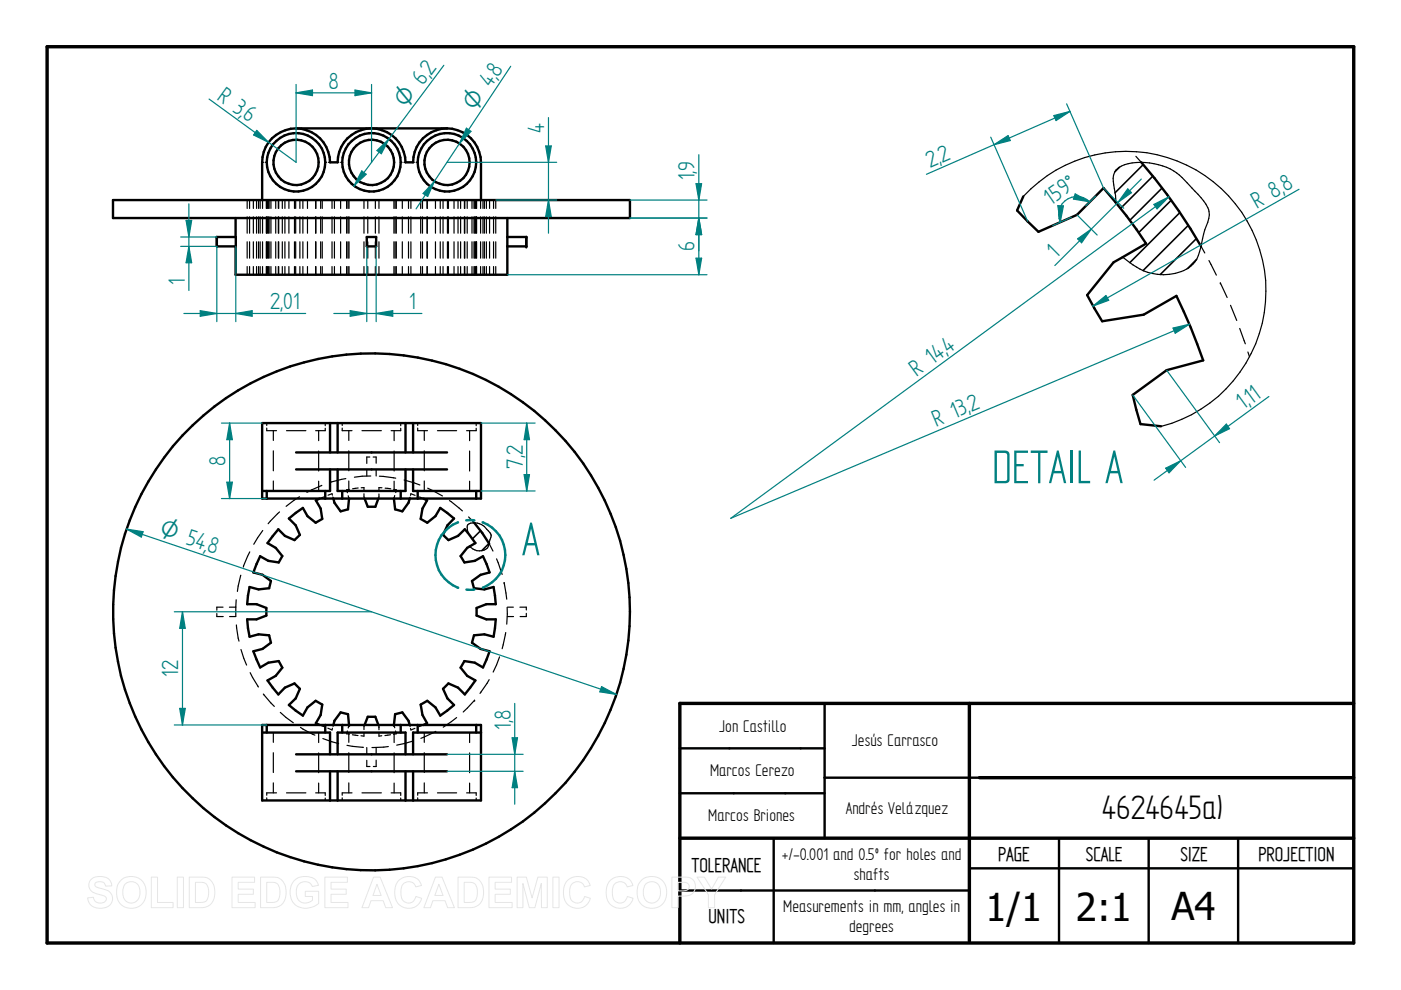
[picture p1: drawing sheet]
<svg xmlns="http://www.w3.org/2000/svg" width="297mm" height="210mm" viewBox="0 0 297 210" stroke-linecap="round" stroke-linejoin="round" font-family="sans-serif">
<path d="M10 9.9h277v190h-277zM205.5 149.1v50.5M287 149.1h-142.9v50.8M144.1 177.7h142.9M207.6 164.9h79.4" fill="none" stroke="#000" stroke-width=".72"/>
<g fill="none" stroke="#000" stroke-width=".51">
<path d="M62.8 27.2a7.2 7.2 0 0 0-7.2 7.2v8M62.8 27.2h32M94.8 27.2a7.2 7.2 0 0 1 7.2 7.2v8M94.8 27.2a7.2 7.2 0 0 0-7.2 7.2h-1.6a7.2 7.2 0 0 0-7.2-7.2 7.2 7.2 0 0 0-7.2 7.2h-1.6a7.2 7.2 0 0 0-7.2-7.2M242 34.4a115.5 115.5 0 0 1 12.6 17.8M24 42.4h109.6v3.8h-109.6zM46 50.2h4v2h-4zM46 50.2v2M50 46.2v4M77.8 50.2h2v2h-2zM107.6 50.2h4v2h-4M107.6 46.2v12.1h-57.6v-6.1"/>
<path d="M217 41.7l-1.4 2.9 4.6 4.5 8.1-3.5 5.7-5.7a99 99 0 0 1 9 11.7l-6.9 4-5.6 7 1.5 2.8 1.7 2.7 8.8-1.4 6.9-4a116.2 116.2 0 0 1 5.7 13.7l-7.7 2.1-7.2 5.2 1.6 6.2 4.4 .5M55.6 89.7h46.4v16h-46.4zM62.8 95.9h32M70 99.5v4.6h-14.4M70 89.7v6.2M71.6 99.5v4.6h14.4v-4.6M71.6 89.7v6.2M86 89.7v6.2M87.6 99.5v4.6h14.4M87.6 89.7v6.2M94.8 99.5h-32M56.6 104.1v1.6"/>
<path d="M67.8 105.7l-.8 .4 1 1.7 .3 2.2-1.4 .8-1.7-1.4-1-1.7-2.9 2.2 1.4 1.5 .9 2-1.2 1.1-2-.9-1.4-1.4-2.3 2.9 1.8 1.1 1.4 1.7-.8 1.4-2.2-.4-1.7-1-1.5 3.5 2 .5 1.7 1.3-.3 1.5-2.3 .3-1.9-.5-.5 3.6h2l2.1 .8v1.6l-2.1 .8h-2l.5 3.7 1.9-.5 2.3 .2 .3 1.6-1.7 1.3-2 .5 1.5 3.4 1.7-1 2.2-.3 .8 1.4-1.4 1.7-1.8 1 2.3 2.9 1.4-1.4 2-.9 1.2 1.2-.9 2-1.4 1.4 2.9 2.2 1-1.7 1.7-1.4 1.4 .8-.3 2.2-1 1.7 .8 .4M69 104.1v1.6M72.6 104.1v1.6M74 105.7l-.2 2.3-1.6 .4-1.3-1.8-.2-.9M80.2 105.7l-.6 1.7h-1.6l-.7-1.7M85 104.1v1.6M86.9 105.7l-.3 .9-1.3 1.8-1.5-.4-.3-2.3M88.6 104.1v1.6M89.8 105.7l.7 .4-.9 1.7-.4 2.2 1.4 .8 1.7-1.4 1-1.7 3 2.2-1.4 1.5-1 2 1.2 1.1 2-.9 1.4-1.4 2.3 2.9-1.7 1.1-1.4 1.7 .8 1.4 2.2-.4 1.7-1 1.4 3.5-1.9 .5-1.8 1.3 .4 1.5 2.2 .3 1.9-.5 .5 3.6h-2l-2.1 .8v1.6l2.1 .8h2l-.5 3.7-1.9-.5-2.2 .2-.4 1.6 1.8 1.3 1.9 .5-1.4 3.4-1.7-1-2.2-.3-.8 1.4 1.4 1.7 1.7 1-2.3 2.9-1.4-1.4-2-.9-1.2 1.2 1 2 1.4 1.4-3 2.2-1-1.7-1.7-1.4-1.4 .8 .4 2.2 .9 1.7-.7 .4M100.5 110.8l1.7 2.2 1.5 2.3M101 104.1v1.6M55.6 153.7h46.4v16h-46.4z"/>
<path d="M55.6 155.3h14.4v4.6M56.6 153.7v1.6M69 153.7v1.6M71.6 159.9v-4.6h14.4v4.6M72.6 153.7v1.6M74 153.7l-.2-2.3-1.6-.4-1.3 1.8-.2 .9M77.3 153.7l.7-1.7h1.6l.6 1.7M83.5 153.7l.3-2.3 1.5-.4 1.3 1.8 .3 .9M85 153.7v1.6M88.6 153.7v1.6M94.8 159.9h-32M101 153.7v1.6"/>
<path d="M102 155.3h-14.4v4.6M144.1 158.7h30.7M174.8 149.1v28.6M70 163.5v6.2M71.6 163.5v6.2M86 163.5v6.2M87.6 163.5v6.2M94.8 163.5h-32M144.1 168.2h30.7M164 177.7v22.2M207.6 164.9h-32.8M224.5 177.7v22.2"/>
<path d="M243.5 177.7v22.2M262.5 177.7v22.2M144.1 188.8h61.4M205.5 184.1h81.5"/>
<circle cx="62.8" cy="34.4" r="4.8"/>
<circle cx="62.8" cy="34.4" r="6.2"/>
<circle cx="78.8" cy="34.4" r="6.2"/>
<circle cx="78.8" cy="34.4" r="4.8"/>
<circle cx="94.8" cy="34.4" r="6.2"/>
<circle cx="94.8" cy="34.4" r="4.8"/>
<circle cx="78.8" cy="129.7" r="54.8"/>
</g>
<g fill="none" stroke="#000" stroke-width=".25">
<path d="M55.6 34.4h.3M56.2 34.4h.4M69 34.4h.3M69.6 34.4h.4M71.6 34.4h.2M72.2 34.4h.4M85 34.4h.3M85.6 34.4h.4M87.6 34.4h.2M88.2 34.4h.4M101 34.4h.3M101.6 34.4h.4"/>
<path d="M240.8 33.1l1.2 1.3M52.4 42.4v1.8M52.4 46v3.4M52.4 51.3v3.4M52.4 56.5v1.8M52.9 42.4v1.8M52.9 46v3.4M52.9 51.3v3.4M52.9 56.5v1.8M53.7 42.4v1.8M53.7 46v3.4M53.7 51.3v3.4"/>
<path d="M53.7 56.5v1.8M54.4 42.4v1.8M54.4 46v3.4M54.4 51.3v3.4M54.4 56.5v1.8M54.8 42.4v1.8M54.8 46v3.4M54.8 51.3v3.4M54.8 56.5v1.8M55.2 42.4v1.8M55.2 46v3.4M55.2 51.3v3.4"/>
<path d="M55.2 56.5v1.8M55.7 42.4v1.8M55.7 46v3.4M55.7 51.3v3.4M55.7 56.5v1.8M56.5 42.4v1.8M56.5 46v3.4M56.5 51.3v3.4M56.5 56.5v1.8M56.7 42.4v1.8M56.7 46v3.4M56.7 51.3v3.4"/>
<path d="M56.7 56.5v1.8M56.9 42.4v1.8M56.9 46v3.4M56.9 51.3v3.4M56.9 56.5v1.8M57.1 42.4v1.8M57.1 46v3.4M57.1 51.3v3.4M57.1 56.5v1.8M57.4 42.4v1.8M57.4 46v3.4M57.4 51.3v3.4"/>
<path d="M57.4 56.5v1.8M58.5 42.4v1.8M58.5 46v3.4M58.5 51.3v3.4M58.5 56.5v1.8M59 42.4v1.8M59 46v3.4M59 51.3v3.4M59 56.5v1.8M59.1 42.4v1.8M59.1 46v3.4M59.1 51.3v3.4"/>
<path d="M59.1 56.5v1.8M59.9 42.4v1.8M59.9 46v3.4M59.9 51.3v3.4M59.9 56.5v1.8M60.4 42.4v1.8M60.4 46v3.4M60.4 51.3v3.4M60.4 56.5v1.8M61.3 42.4v1.8M61.3 46v3.4M61.3 51.3v3.4"/>
<path d="M61.3 56.5v1.8M62.4 42.4v1.8M62.4 46v3.4M62.4 51.3v3.4M62.4 56.5v1.8M62.7 42.4v1.8M62.7 46v3.4M62.7 51.3v3.4M62.7 56.5v1.8M63.6 42.4v1.8M63.6 46v3.4M63.6 51.3v3.4"/>
<path d="M63.6 56.5v1.8M64.2 42.4v1.8M64.2 46v3.4M64.2 51.3v3.4M64.2 56.5v1.8M65.2 42.4v1.8M65.2 46v3.4M65.2 51.3v3.4M65.2 56.5v1.8M66.9 42.4v1.8M66.9 46v3.4M66.9 51.3v3.4"/>
<path d="M66.9 56.5v1.8M68 42.4v1.8M68 46v3.4M68 51.3v3.4M68 56.5v1.8M68.3 42.4v1.8M68.3 46v3.4M68.3 51.3v3.4M68.3 56.5v1.8M70.4 42.4v1.8M70.4 46v3.4M70.4 51.3v3.4"/>
<path d="M70.4 56.5v1.8M70.9 42.4v1.8M70.9 46v3.4M70.9 51.3v3.4M70.9 56.5v1.8M72.2 42.4v1.8M72.2 46v3.4M72.2 51.3v3.4M72.2 56.5v1.8M73.5 42.4v1.8M73.5 46v3.4M73.5 51.3v3.4"/>
<path d="M73.5 56.5v1.8M73.8 42.4v1.8M73.8 46v3.4M73.8 51.3v3.4M73.8 56.5v1.8M74 42.4v1.8M74 46v3.4M74 51.3v3.4M74 56.5v1.8M77.2 42.4v1.8M77.2 46v3.4M77.2 51.3v3.4"/>
<path d="M77.2 56.5v1.8M78 42.4v1.8M78 46v3.4M78 51.3v3.4M78 56.5v1.8M79.6 42.4v1.8M79.6 46v3.4M79.6 51.3v3.4M79.6 56.5v1.8M80.3 42.4v1.8M80.3 46v3.4M80.3 51.3v3.4"/>
<path d="M80.3 56.5v1.8M83.5 42.4v1.8M83.5 46v3.4M83.5 51.3v3.4M83.5 56.5v1.8M83.8 42.4v1.8M83.8 46v3.4M83.8 51.3v3.4M83.8 56.5v1.8M84 42.4v1.8M84 46v3.4M84 51.3v3.4"/>
<path d="M84 56.5v1.8M85.3 42.4v1.8M85.3 46v3.4M85.3 51.3v3.4M85.3 56.5v1.8M86.6 42.4v1.8M86.6 46v3.4M86.6 51.3v3.4M86.6 56.5v1.8M87.1 42.4v1.8M87.1 46v3.4M87.1 51.3v3.4"/>
<path d="M87.1 56.5v1.8M89.2 42.4v1.8M89.2 46v3.4M89.2 51.3v3.4M89.2 56.5v1.8M89.6 42.4v1.8M89.6 46v3.4M89.6 51.3v3.4M89.6 56.5v1.8M90.5 42.4v1.8M90.5 46v3.4M90.5 51.3v3.4"/>
<path d="M90.5 56.5v1.8M90.6 42.4v1.8M90.6 46v3.4M90.6 51.3v3.4M90.6 56.5v1.8M92.3 42.4v1.8M92.3 46v3.4M92.3 51.3v3.4M92.3 56.5v1.8M93.3 42.4v1.8M93.3 46v3.4M93.3 51.3v3.4"/>
<path d="M93.3 56.5v1.8M93.9 42.4v1.8M93.9 46v3.4M93.9 51.3v3.4M93.9 56.5v1.8M94.9 42.4v1.8M94.9 46v3.4M94.9 51.3v3.4M94.9 56.5v1.8M95.1 42.4v1.8M95.1 46v3.4M95.1 51.3v3.4"/>
<path d="M95.1 56.5v1.8M96.3 42.4v1.8M96.3 46v3.4M96.3 51.3v3.4M96.3 56.5v1.8M97.1 42.4v1.8M97.1 46v3.4M97.1 51.3v3.4M97.1 56.5v1.8M97.7 42.4v1.8M97.7 46v3.4M97.7 51.3v3.4"/>
<path d="M97.7 56.5v1.8M98.5 42.4v1.8M98.5 46v3.4M98.5 51.3v3.4M98.5 56.5v1.8M99.1 42.4v1.8M99.1 46v3.4M99.1 51.3v3.4M99.1 56.5v1.8M100.1 42.4v1.8M100.1 46v3.4M100.1 51.3v3.4"/>
<path d="M100.1 56.5v1.8M100.5 42.4v1.8M100.5 46v3.4M100.5 51.3v3.4M100.5 56.5v1.8M100.7 42.4v1.8M100.7 46v3.4M100.7 51.3v3.4M100.7 56.5v1.8M100.8 42.4v1.8M100.8 46v3.4M100.8 51.3v3.4"/>
<path d="M100.8 56.5v1.8M101 42.4v1.8M101 45.9v3.5M101 51.2v3.5M101 56.5v1.8M101.9 42.4v1.8M101.9 46v3.4M101.9 51.3v3.4M101.9 56.5v1.8M102.4 42.4v1.8M102.4 46v3.4M102.4 51.3v3.4"/>
<path d="M102.4 56.5v1.8M102.7 42.4v1.8M102.7 46v3.4M102.7 51.3v3.4M102.7 56.5v1.8M103.1 42.4v1.8M103.1 46v3.4M103.1 51.3v3.4M103.1 56.5v1.8M103.8 42.4v1.8M103.8 46v3.4M103.8 51.3v3.4"/>
<path d="M103.8 56.5v1.8M104.6 42.4v1.8M104.6 46v3.4M104.6 51.3v3.4M104.6 56.5v1.8M105.1 42.4v1.8M105.1 46v3.4M105.1 51.3v3.4M105.1 56.5v1.8M217 41.6a29.6 29.6 0 0 1 47.2 4.9 29.6 29.6 0 0 1-18 43.9M236.5 42.9v-1.5l-.4-2.2a3.4 3.4 0 0 1 3.1-4.5 13.2 13.2 0 0 1 11.4 2.9 32.5 32.5 0 0 1 5.5 6.4l.2 .8a3.7 3.7 0 0 1-.2 2.3 29.2 29.2 0 0 0-1.8 6.2 6.2 6.2 0 0 1-5.1 4.7 11.2 11.2 0 0 1-9.7-2.3l-1.5-1.2M254.6 52.2l.8 1.4"/>
<path d="M256.3 55.2l1.6 3.1M258.7 60h.1M258.7 60l1.5 3.1M260.9 64.7l1.3 3.2M262.8 69.6l1.2 3.3M264.6 74.6l.3 1M56.6 90.8v.5h2M56.6 89.7v.5M58 91.3v2.1M58 95.6v4.2M60.7 91.3h4.2M67.6 91.3v2.1"/>
<path d="M67.6 95.6v4.3M69 90.8v.5h-2.1M69 89.7v.6M72.6 90.8v.5h2M72.6 89.7v.5M74 91.3v2.1M74 95.6v4.2M76.7 91.3h4.2M77.8 99.7v1.2M78.4 96.9h-.6v1.4M79.1 96.9h.7v1.3M79.8 99.6v1.3"/>
<path d="M83.6 91.3v2.1M83.6 95.6v4.3M85 90.8v.5h-2.1M85 89.7v.6M88.6 90.8v.5h2M88.6 89.7v.5M90 91.3v2.1M90 95.6v4.2M92.7 91.3h4.1M99.6 91.3v2.1M99.6 95.6v4.3M101 90.8v.5h-2.1"/>
<path d="M101 89.7v.6M53 117l-1.4 3.2M55.7 112.5l-1.9 2.9M58 102v2.1M59.3 108.5l-2.4 2.5M63.5 105.3l-2.8 2.1M67.6 102v2.1M68.2 102.9l-3.1 1.5M68.7 105.4l-.9 .3M69.6 105l.8-.3 .1 .3M70.6 105.4l.1 .3M73.3 101.5l-3.4 .8"/>
<path d="M73.8 105.1l.2 .6M74 102v2.1M74.1 103.8h-.6l.2 .7M75.9 103.5l-1.1 .1M76.6 103.4h.6v.6M77.2 104.7v.8M77.3 105.6v.1M78.6 100.9l-3.5 .3M80.3 105.6l-.1 .1M80.3 104.7v.8M80.4 101l3.5 .4M81 103.4h-.7v.6"/>
<path d="M81.7 103.5l1.1 .1M83.5 103.8h.5l-.1 .6M83.6 102v2.1M83.7 105.1l-.2 .6M85.7 101.8l3.3 1M86.9 105.4v.3M87 105l.1-.3 .9 .3M88.9 105.4l.9 .3M90 102v2.1M90.7 103.5l3.1 1.7M95.3 106.1l2.7 2.2M99.2 112.9l-.1-.7a.98 .98 0 0 1 .1-1 .98 .98 0 0 1 1-.3 3.5 3.5 0 0 1 3.3 1.7l.6 .6a1.2 1.2 0 0 1-.2 1.2l-.1 .5a2.03 2.03 0 0 1-3.1 1.7l-1.1-.7"/>
<path d="M99.4 109.6l1.1 1.2M99.6 102v2.1M103.7 115.3l.8 1.5M105.3 118.5l1.2 3.3M46 130.1v.6h1.3M47.3 128.7h-1.3v.7M48.6 128.7h1.4M48.7 130.7h1.3M50.1 127.2l-.1 3.5M50.1 132.5l.6 3.4M51.1 122l-.8 3.4M51.1 137.7l1.2 3.3"/>
<path d="M105.9 139.3l-1.3 3.2M106.9 123.5l.5 3.5M106.9 123.5h.1M107.2 134.1l-.7 3.4M107.5 128.8l-.1 3.5M107.6 128.7h1.2M107.6 130.7h1.3M110.2 128.7h1.4v.6M111.6 130v.7h-1.3M53 142.6l1.8 3.1M55.8 147.2l2.4 2.6M58 155.3v2.1"/>
<path d="M58 159.6v4.2M59.4 151l2.8 2.2M63.7 154.2l3.1 1.7M67.6 155.3v2.1M67.6 159.6v4.2M67.8 153.7l.8 .4M68.4 156.6l3.4 1M69.5 154.4l.9 .4 .1-.4M70.7 153.7l-.1 .3M73.6 158l3.4 .5M73.7 155l-.2 .6 .6 .1M74 155.3v2.1"/>
<path d="M74 159.6v4.2M74 153.7l-.2 .6M74.7 155.8l1.2 .2M77.2 155.4v.7l-.7-.1M77.2 154v.7M77.3 153.7v.1M77.8 158.5v1.4M79.8 158.5v1.3M80.2 153.7l.1 .1M80.3 154.1h.1M80.3 154.1v.6M80.3 155.4v.7l.6-.1"/>
<path d="M82.3 158.3l-3.4 .2M82.8 155.8l-1.2 .2M83.5 153.7l.2 .6M83.6 155.3v2.1M83.6 159.6v4.2M83.9 155l.1 .6-.6 .1M86.9 153.7v.4M87.5 157.1l-3.4 .9M88 154.4l-.9 .4-.1-.4M89.8 153.7l-.9 .4M90 155.3v2.1M90 159.6v4.2"/>
<path d="M92.4 155.1l-3.2 1.4M96.8 152.1l-2.8 2.1M99.6 155.3v2.1M99.6 159.6v4.2M100.6 148.5l-2.4 2.5M100.6 148.5h.1M103.7 144.1l-1.9 2.9M56.6 169.2v.5M58 166v2.1M58.6 168.1h-2v.5M60.7 168.1h4.2M66.9 168.1h2.1v.6"/>
<path d="M67.6 166v2.1M69 169.2v.5M72.6 169.2v.5M74 166v2.1M74.6 168.1h-2v.5M76.7 168.1h4.2M77.8 161.2v1.3h.6M79.8 161.2v1.3h-.6M82.9 168.1h2.1v.6M83.6 166v2.1M85 169.2v.5M88.6 169.2v.5"/>
<path d="M90 166v2.1M90.6 168.1h-2v.5M92.7 168.1h4.1M98.9 168.1h2.1v.6M99.6 166v2.1M101 169.2v.5"/>
</g>
<g fill="#000">
<circle cx="46" cy="50.2" r=".25"/>
<circle cx="111.6" cy="52.2" r=".25"/>
<circle cx="111.6" cy="50.2" r=".25"/>
<circle cx="74" cy="153.7" r=".25"/>
<circle cx="83.5" cy="153.7" r=".25"/>
</g>
<path d="M237.4 35.4l-1 1M242.4 34.9l-6 6M244.4 37.3l-6.8 6.9M246.4 39.9l-6.9 6.8M248.3 42.5l-6.9 6.8M250.1 45.1l-10.5 10.6M251.9 47.8l-9.5 9.6M253.7 50.6l-7.7 7.6M253.7 55l-1.9 1.9M101.9 112.5l-1.7 1.8M103.7 115.2l-1.6 1.6" fill="none" stroke="#000" stroke-width=".34"/>
<path d="M97.1 110.7a7.4 7.4 0 0 0-4.8 7 7.4 7.4 0 0 0 4.9 6.9M98.8 110.3h1.8M102.3 110.7a7.4 7.4 0 0 1 4.8 7 7.4 7.4 0 0 1-4.7 6.9M98.9 125h1.7" fill="none" stroke="#008080" stroke-width=".51"/>
<path d="M26.8 112.2l103.9 35M127.5 145.6l3.2 1.6-3.5-.5z" fill="none" stroke="#008080" stroke-width=".25"/>
<path d="M127.5 145.6l3.2 1.6-3.5-.5z" fill="#008080"/>
<path d="M26.8 112.2l3.5 .5-.3 1.2z" fill="none" stroke="#008080" stroke-width=".25"/>
<path d="M26.8 112.2l3.5 .5-.3 1.2z" fill="#008080"/>
<path d="M107.6 58.3h42.3M133.6 46.2h16.3M147.6 54.7h1.2l-.6 3.6z" fill="none" stroke="#008080" stroke-width=".25"/>
<path d="M147.6 54.7h1.2l-.6 3.6z" fill="#008080"/>
<path d="M148.2 46.2l.6 3.5h-1.2z" fill="none" stroke="#008080" stroke-width=".25"/>
<path d="M148.2 46.2l.6 3.5h-1.2z" fill="#008080"/>
<path d="M133.6 46.2h16.3M133.6 42.4h16.3M148.2 46.2l.6 3.5h-1.2zM148.2 46.2v12.1" fill="none" stroke="#008080" stroke-width=".25"/>
<path d="M148.2 46.2l.6 3.5h-1.2z" fill="#008080"/>
<path d="M147.6 38.9h1.2l-.6 3.5z" fill="none" stroke="#008080" stroke-width=".25"/>
<path d="M147.6 38.9h1.2l-.6 3.5z" fill="#008080"/>
<path d="M148.2 32.8v20.4M38.3 50.2h7.7M38.3 52.2h7.7M39.5 46.7h1.1l-.6 3.5z" fill="none" stroke="#008080" stroke-width=".25"/>
<path d="M39.5 46.7h1.1l-.6 3.5z" fill="#008080"/>
<path d="M40 52.2l.6 3.5h-1.1z" fill="none" stroke="#008080" stroke-width=".25"/>
<path d="M40 52.2l.6 3.5h-1.1z" fill="#008080"/>
<path d="M44.3 21l18.5 13.4M54.4 27.6l2.5 2.6-3.1-1.6zM40 43.2v18.4" fill="none" stroke="#008080" stroke-width=".25"/>
<path d="M54.4 27.6l2.5 2.6-3.1-1.6z" fill="#008080"/>
<path d="M77.8 52.2v16M79.8 52.2v16M79.8 66.5l3.5-.6v1.2z" fill="none" stroke="#008080" stroke-width=".25"/>
<path d="M79.8 66.5l3.5-.6v1.2z" fill="#008080"/>
<path d="M74.2 65.9l3.6 .6-3.6 .6z" fill="none" stroke="#008080" stroke-width=".25"/>
<path d="M74.2 65.9l3.6 .6-3.6 .6z" fill="#008080"/>
<path d="M46 52.2v16M50 52.2v16M50 66.5l3.5-.6v1.2zM70.8 66.5h18.6" fill="none" stroke="#008080" stroke-width=".25"/>
<path d="M50 66.5l3.5-.6v1.2z" fill="#008080"/>
<path d="M42.5 65.9l3.5 .6-3.5 .6z" fill="none" stroke="#008080" stroke-width=".25"/>
<path d="M42.5 65.9l3.5 .6-3.5 .6z" fill="#008080"/>
<path d="M94.1 13.8l-19 25.6M76.7 36.2l.9 .8-2.5 2.4zM39 66.5h25.8" fill="none" stroke="#008080" stroke-width=".25"/>
<path d="M76.7 36.2l.9 .8-2.5 2.4z" fill="#008080"/>
<path d="M79.9 31.9l2.6-2.4-1.6 3.1z" fill="none" stroke="#008080" stroke-width=".25"/>
<path d="M79.9 31.9l2.6-2.4-1.6 3.1z" fill="#008080"/>
<path d="M108.3 14.1l-20.1 30.2M92.1 38.4l-1.4 3.3-1-.7z" fill="none" stroke="#008080" stroke-width=".25"/>
<path d="M92.1 38.4l-1.4 3.3-1-.7z" fill="#008080"/>
<path d="M98.9 27.2l1 .7-2.5 2.5z" fill="none" stroke="#008080" stroke-width=".25"/>
<path d="M98.9 27.2l1 .7-2.5 2.5z" fill="#008080"/>
<path d="M102 89.7h11.5M111.7 89.7l.6 3.5h-1.2zM102 104.1h11.5" fill="none" stroke="#008080" stroke-width=".25"/>
<path d="M111.7 89.7l.6 3.5h-1.2z" fill="#008080"/>
<path d="M111.1 100.6h1.2l-.6 3.5z" fill="none" stroke="#008080" stroke-width=".25"/>
<path d="M111.1 100.6h1.2l-.6 3.5z" fill="#008080"/>
<path d="M46.9 89.7h8.7M111.7 89.7v14.4M46.9 105.7h9.7M48.1 102.2h1.2l-.6 3.5z" fill="none" stroke="#008080" stroke-width=".25"/>
<path d="M48.1 102.2h1.2l-.6 3.5z" fill="#008080"/>
<path d="M48.7 89.7l.6 3.5h-1.2z" fill="none" stroke="#008080" stroke-width=".25"/>
<path d="M48.7 89.7l.6 3.5h-1.2z" fill="#008080"/>
<path d="M244.6 43.3l3.2-1.6-2.5 2.6zM247.8 41.7l-92.9 68.2M48.7 89.7v16" fill="none" stroke="#008080" stroke-width=".25"/>
<path d="M244.6 43.3l3.2-1.6-2.5 2.6z" fill="#008080"/>
<path d="M248.7 69.6l3.5-.9-3 2zM252.2 68.7l-97.3 41.2" fill="none" stroke="#008080" stroke-width=".25"/>
<path d="M248.7 69.6l3.5-.9-3 2z" fill="#008080"/>
<path d="M62.8 19.7l3.4-.6v1.2zM62.8 17.9v16.5M78.8 17.9v16.5" fill="none" stroke="#008080" stroke-width=".25"/>
<path d="M62.8 19.7l3.4-.6v1.2z" fill="#008080"/>
<path d="M75.3 19.1l3.5 .6-3.5 .6z" fill="none" stroke="#008080" stroke-width=".25"/>
<path d="M75.3 19.1l3.5 .6-3.5 .6z" fill="#008080"/>
<path d="M62.8 19.7h16M94.8 34.4h23.2M115.7 30.9h1.2l-.6 3.5zM105.1 42.4h12.9" fill="none" stroke="#008080" stroke-width=".25"/>
<path d="M115.7 30.9h1.2l-.6 3.5z" fill="#008080"/>
<path d="M116.3 42.4l.6 3.5h-1.2z" fill="none" stroke="#008080" stroke-width=".25"/>
<path d="M116.3 42.4l.6 3.5h-1.2z" fill="#008080"/>
<path d="M116.3 24.9v24.5M94.8 159.9h16.1M94.8 163.5h16.1M109.1 163.5l.6 3.5h-1.1z" fill="none" stroke="#008080" stroke-width=".25"/>
<path d="M109.1 163.5l.6 3.5h-1.1z" fill="#008080"/>
<path d="M108.6 156.4h1.1l-.6 3.5z" fill="none" stroke="#008080" stroke-width=".25"/>
<path d="M108.6 156.4h1.1l-.6 3.5z" fill="#008080"/>
<path d="M37 129.7h41.8M37 153.7h19.6M38.1 150.2h1.2l-.6 3.5zM109.1 149.1v21.4" fill="none" stroke="#008080" stroke-width=".25"/>
<path d="M38.1 150.2h1.2l-.6 3.5z" fill="#008080"/>
<path d="M38.7 129.7l.6 3.5h-1.2z" fill="none" stroke="#008080" stroke-width=".25"/>
<path d="M38.7 129.7l.6 3.5h-1.2z" fill="#008080"/>
<path d="M247.4 78.5l11.2 15.4M240.2 83.7l11.2 15.4M260 89.9l.7 1-3.2 1.6zM38.7 129.7v24" fill="none" stroke="#008080" stroke-width=".25"/>
<path d="M260 89.9l.7 1-3.2 1.6z" fill="#008080"/>
<path d="M247.1 99.3l3.2-1.6-2.4 2.5z" fill="none" stroke="#008080" stroke-width=".25"/>
<path d="M247.1 99.3l3.2-1.6-2.4 2.5z" fill="#008080"/>
<path d="M210.1 29.1l7.8 17.8M223.4 24.5l3.5-.9-3 2zM226.1 22l7.9 17.9M269 84.1l-24.3 17.7" fill="none" stroke="#008080" stroke-width=".25"/>
<path d="M223.4 24.5l3.5-.9-3 2z" fill="#008080"/>
<path d="M210.7 30.7l3-2 .5 1.1z" fill="none" stroke="#008080" stroke-width=".25"/>
<path d="M210.7 30.7l3-2 .5 1.1z" fill="#008080"/>
<path d="M226.9 23.6l-30.5 13.4M234 39.9l4.2 4.3M228.3 45.6l4.3 4.2M228.5 50.6l2.8-2-2 2.9z" fill="none" stroke="#008080" stroke-width=".25"/>
<path d="M228.5 50.6l2.8-2-2 2.9z" fill="#008080"/>
<path d="M239.1 40l.8 .9-2.9 2z" fill="none" stroke="#008080" stroke-width=".25"/>
<path d="M239.1 40l.8 .9-2.9 2z" fill="#008080"/>
<path d="M242 38l-18.4 18.3M227.2 46.1l-4 1.7M228 41.1l3.1 1.7-3.5-.6zM232.3 41.6l-2.1 2" fill="none" stroke="#008080" stroke-width=".25"/>
<path d="M228 41.1l3.1 1.7-3.5-.6z" fill="#008080"/>
<path d="M224.3 43.6h1.2l-.7 3.5z" fill="none" stroke="#008080" stroke-width=".25"/>
<path d="M224.3 43.6h1.2l-.7 3.5z" fill="#008080"/>
<path d="M231.1 42.8a3.9 3.9 0 0 0-5-.5 3.9 3.9 0 0 0-1.3 4.8M275.4 40.1l-43.7 24.8M231.7 64.9l2.8-2.2 .6 1z" fill="none" stroke="#008080" stroke-width=".25"/>
<path d="M231.7 64.9l2.8-2.2 .6 1z" fill="#008080"/>
<g fill="none" stroke="#e6e6e6" stroke-width=".21">
<path d="M19.3 186.5a3.1 3.1 0 0 1 4 .2l.4 1.1-1.3 .1a1.28 1.28 0 0 0-1-1 1.28 1.28 0 0 0-1.3 .5v.4a5.6 5.6 0 0 0 2.5 .9 1.98 1.98 0 0 1 1.2 2.4 1.98 1.98 0 0 1-2.2 1.5 2.48 2.48 0 0 1-3-2.2l1.2-.2a1.44 1.44 0 0 0 1.3 1.3 1.44 1.44 0 0 0 1.5-.9 1.18 1.18 0 0 0-1.4-.9 2.36 2.36 0 0 1-2.4-2l.1-.7zM25.8 186.5a3.3 3.3 0 0 1 3.9-.1 3.3 3.3 0 0 1 1.2 3.8 3.2 3.2 0 0 1-3.8 2.3 3.2 3.2 0 0 1-2.4-3.8 3 3 0 0 1 1.1-2.2zM26.5 187.5a1.87 1.87 0 0 1 2.2-.4 1.87 1.87 0 0 1 1 2.1 1.87 1.87 0 0 1-1.8 2.3 1.87 1.87 0 0 1-1.9-2.3l.1-.8zM32.1 186h1.3v5.3h3.3v1.1h-4.6zM37.6 186h1.3v6.4h-1.3zM40.1 186h2.4a2.79 2.79 0 0 1 3 3.3 2.79 2.79 0 0 1-2.9 3.1h-2.5zM41.4 187.1a2.64 2.64 0 0 1 2.5 .5 3.3 3.3 0 0 1-.3 3.5l-.8 .2h-1.4zM49.2 186h4.8v1.1h-3.5v1.4h3.2v1.1h-3.2v1.7h3.6v1.1h-4.9zM55.2 186h2.4a2.79 2.79 0 0 1 3.1 3.3 2.79 2.79 0 0 1-3 3.1h-2.5zM56.6 187.1a2.64 2.64 0 0 1 2.4 .5 3.3 3.3 0 0 1-.3 3.5l-.8 .2h-1.3zM62.3 186.8a3.6 3.6 0 0 1 4.6-.2l.6 1.1-1.3 .3a1.8 1.8 0 0 0-2.2-1 1.8 1.8 0 0 0-1.2 2.1 2.01 2.01 0 0 0 1.1 2.2 2.01 2.01 0 0 0 2.3-.4v-.8h-1.5v-1.1h2.9v2.6a3.8 3.8 0 0 1-5.5-.3 4 4 0 0 1 .2-4.5zM68.9 186h4.8v1.1h-3.5v1.4h3.2v1.1h-3.2v1.7h3.6v1.1h-4.9z"/>
<path d="M79.2 186h1.4l2.6 6.4h-1.4l-.6-1.4h-2.5l-.6 1.4h-1.4zM79.9 187.5l.9 2.4h-1.7zM84.5 186.7a2.87 2.87 0 0 1 4.9 1l-1.3 .3a1.6 1.6 0 0 0-1.8-1 1.6 1.6 0 0 0-1.3 1.7 2.19 2.19 0 0 0 1.3 2.7 1.55 1.55 0 0 0 1.9-1.3l1.2 .4a2.93 2.93 0 0 1-3.4 2 2.93 2.93 0 0 1-2.3-3.3v-.6a3.2 3.2 0 0 1 .8-1.9zM92.3 186h1.4l2.6 6.4h-1.4l-.5-1.4h-2.6l-.5 1.4h-1.4zM93 187.5l.9 2.4h-1.7zM97.1 186h2.4a2.79 2.79 0 0 1 3 3.3 2.79 2.79 0 0 1-2.9 3.1h-2.5zM98.4 187.1a2.64 2.64 0 0 1 2.4 .5 3.3 3.3 0 0 1-.2 3.5l-.9 .2h-1.3zM103.7 186h4.8v1.1h-3.5v1.4h3.2v1.1h-3.2v1.7h3.6v1.1h-4.9zM109.6 186h2l1.2 4.4 1.2-4.4h2v6.4h-1.2v-5.1l-1.4 5.1h-1.2l-1.3-5.1v5.1h-1.3zM117.2 186h1.3v6.4h-1.3zM120.3 186.7a2.87 2.87 0 0 1 4.8 1l-1.2 .3a1.6 1.6 0 0 0-1.9-1 1.6 1.6 0 0 0-1.2 1.7 2.19 2.19 0 0 0 1.3 2.7 1.55 1.55 0 0 0 1.8-1.3l1.3 .4a2.93 2.93 0 0 1-3.5 2 2.93 2.93 0 0 1-2.2-3.3v-.6a3.2 3.2 0 0 1 .8-1.9zM129.3 186.7a2.87 2.87 0 0 1 4.9 1l-1.2 .3a1.6 1.6 0 0 0-1.9-1 1.6 1.6 0 0 0-1.3 1.7 2.19 2.19 0 0 0 1.3 2.7 1.55 1.55 0 0 0 1.9-1.3l1.2 .4a2.93 2.93 0 0 1-3.4 2 2.93 2.93 0 0 1-2.3-3.3l.1-.6a3.2 3.2 0 0 1 .7-1.9z"/>
<path d="M136.2 186.5a3.3 3.3 0 0 1 3.9-.1 3.3 3.3 0 0 1 1.1 3.8 3.2 3.2 0 0 1-3.7 2.3 3.2 3.2 0 0 1-2.4-3.8 3 3 0 0 1 1.1-2.2zM136.9 187.5a1.87 1.87 0 0 1 2.2-.4 1.87 1.87 0 0 1 .9 2.1 1.87 1.87 0 0 1-1.8 2.3 1.87 1.87 0 0 1-1.8-2.3l.1-.8zM142.4 186h2.1a2.5 2.5 0 0 1 2.7 1 2.08 2.08 0 0 1-.1 2.2 2.08 2.08 0 0 1-2.1 .8h-1.2v2.4h-1.4zM143.8 187.1h.6a1.28 1.28 0 0 1 1.7 .9 1.22 1.22 0 0 1-1.6 .9h-.7zM147.8 186h1.5l1.6 2.5 1.4-2.5h1.6l-2.4 3.7v2.7h-1.3v-2.7z"/>
</g>
<g font-size="11.3" fill="#008080">
<text x="210.4" y="102.4">DETAIL A</text>
<text x="110.6" y="117.7">A</text>
</g>
<g font-size="8.1">
<text x="233.6" y="173.7">4624645a)</text>
<text x="208.9" y="195.3">1/1</text>
<text x="228.1" y="195.3">2:1</text>
<text x="248.4" y="195.1">A4</text>
</g>
<g font-size="5.6" fill="#008080">
<text x="91.4" y="16" transform="rotate(-53 91.4 16)">2</text>
<text x="105.6" y="16.5" transform="rotate(-56 105.6 16.5)">8</text>
<text x="45.8" y="21" transform="rotate(36 45.8 21)">R 3,</text>
<text x="69.6" y="18.8">8</text>
<text x="51.2" y="24.9" transform="rotate(36 51.2 24.9)">6</text>
<text x="115.4" y="28.2" transform="rotate(-90 115.4 28.2)">4</text>
<text x="197.2" y="35.7" transform="rotate(-24 197.2 35.7)">2,</text>
<text x="199.8" y="34.6" transform="rotate(-24 199.8 34.6)">2</text>
<text x="147.3" y="38.2" transform="rotate(-90 147.3 38.2)">1,9</text>
<text x="272.5" y="40.8" transform="rotate(-29 272.5 40.8)">8</text>
<text x="222.8" y="43.6" transform="rotate(-34 222.8 43.6)">159°</text>
<text x="266.4" y="44.2" transform="rotate(-29 266.4 44.2)">R 8,</text>
<text x="147.3" y="53.3" transform="rotate(-90 147.3 53.3)">6</text>
<text x="223.9" y="54.8" transform="rotate(-45 223.9 54.8)">1</text>
<text x="39.2" y="60.4" transform="rotate(-90 39.2 60.4)">1</text>
<text x="57.3" y="65.6">2,01</text>
<text x="86.8" y="65.6">1</text>
<text x="201.1" y="75" transform="rotate(-36 201.1 75)">4</text>
<text x="194.3" y="79.9" transform="rotate(-36 194.3 79.9)">R 14,</text>
<text x="205.9" y="87.3" transform="rotate(-23 205.9 87.3)">2</text>
<text x="263.6" y="87" transform="rotate(-36 263.6 87)">1,</text>
<text x="265.3" y="85.8" transform="rotate(-36 265.3 85.8)">11</text>
<text x="198.5" y="90.5" transform="rotate(-23 198.5 90.5)">R 13,</text>
<text x="47.8" y="98.8" transform="rotate(-90 47.8 98.8)">8</text>
<text x="110.8" y="99.4" transform="rotate(-90 110.8 99.4)">7,2</text>
<text x="43.7" y="116.9" transform="rotate(19 43.7 116.9)">8</text>
<text x="37.8" y="143.5" transform="rotate(-90 37.8 143.5)">12</text>
<text x="108.3" y="154.7" transform="rotate(-90 108.3 154.7)">1,8</text>
</g>
<g font-size="5.4" fill="#008080">
<text x="86.1" y="23.1" transform="rotate(-53 86.1 23.1)">O 6,</text>
<text x="100.8" y="23.7" transform="rotate(-56 100.8 23.7)">O 4,</text>
<text x="33.6" y="113.5" transform="rotate(19 33.6 113.5)">O 54,</text>
</g>
<g font-size="4.8">
<text x="146.6" y="184.8">TOLERANCE</text>
<text x="211.6" y="182.5">PAGE</text>
<text x="230.2" y="182.5">SCALE</text>
<text x="250.3" y="182.5">SIZE</text>
<text x="266.8" y="182.5">PROJECTION</text>
<text x="150.2" y="195.8">UNITS</text>
</g>
<g font-size="4.1">
<text x="152.5" y="155.1">Jon Castillo</text>
<text x="180.6" y="158.2">Jesús Carrasco</text>
<text x="150.5" y="164.5">Marcos Cerezo</text>
<text x="179.3" y="172.6">Andrés Velázquez</text>
<text x="150.2" y="174.1">Marcos Briones</text>
<text x="165.8" y="182.4">+/-0.001 and 0.5º for holes and</text>
<text x="181" y="186.6">shafts</text>
<text x="166.1" y="193.5">Measurements in mm, angles in</text>
<text x="180" y="197.6">degrees</text>
</g>
</svg>
